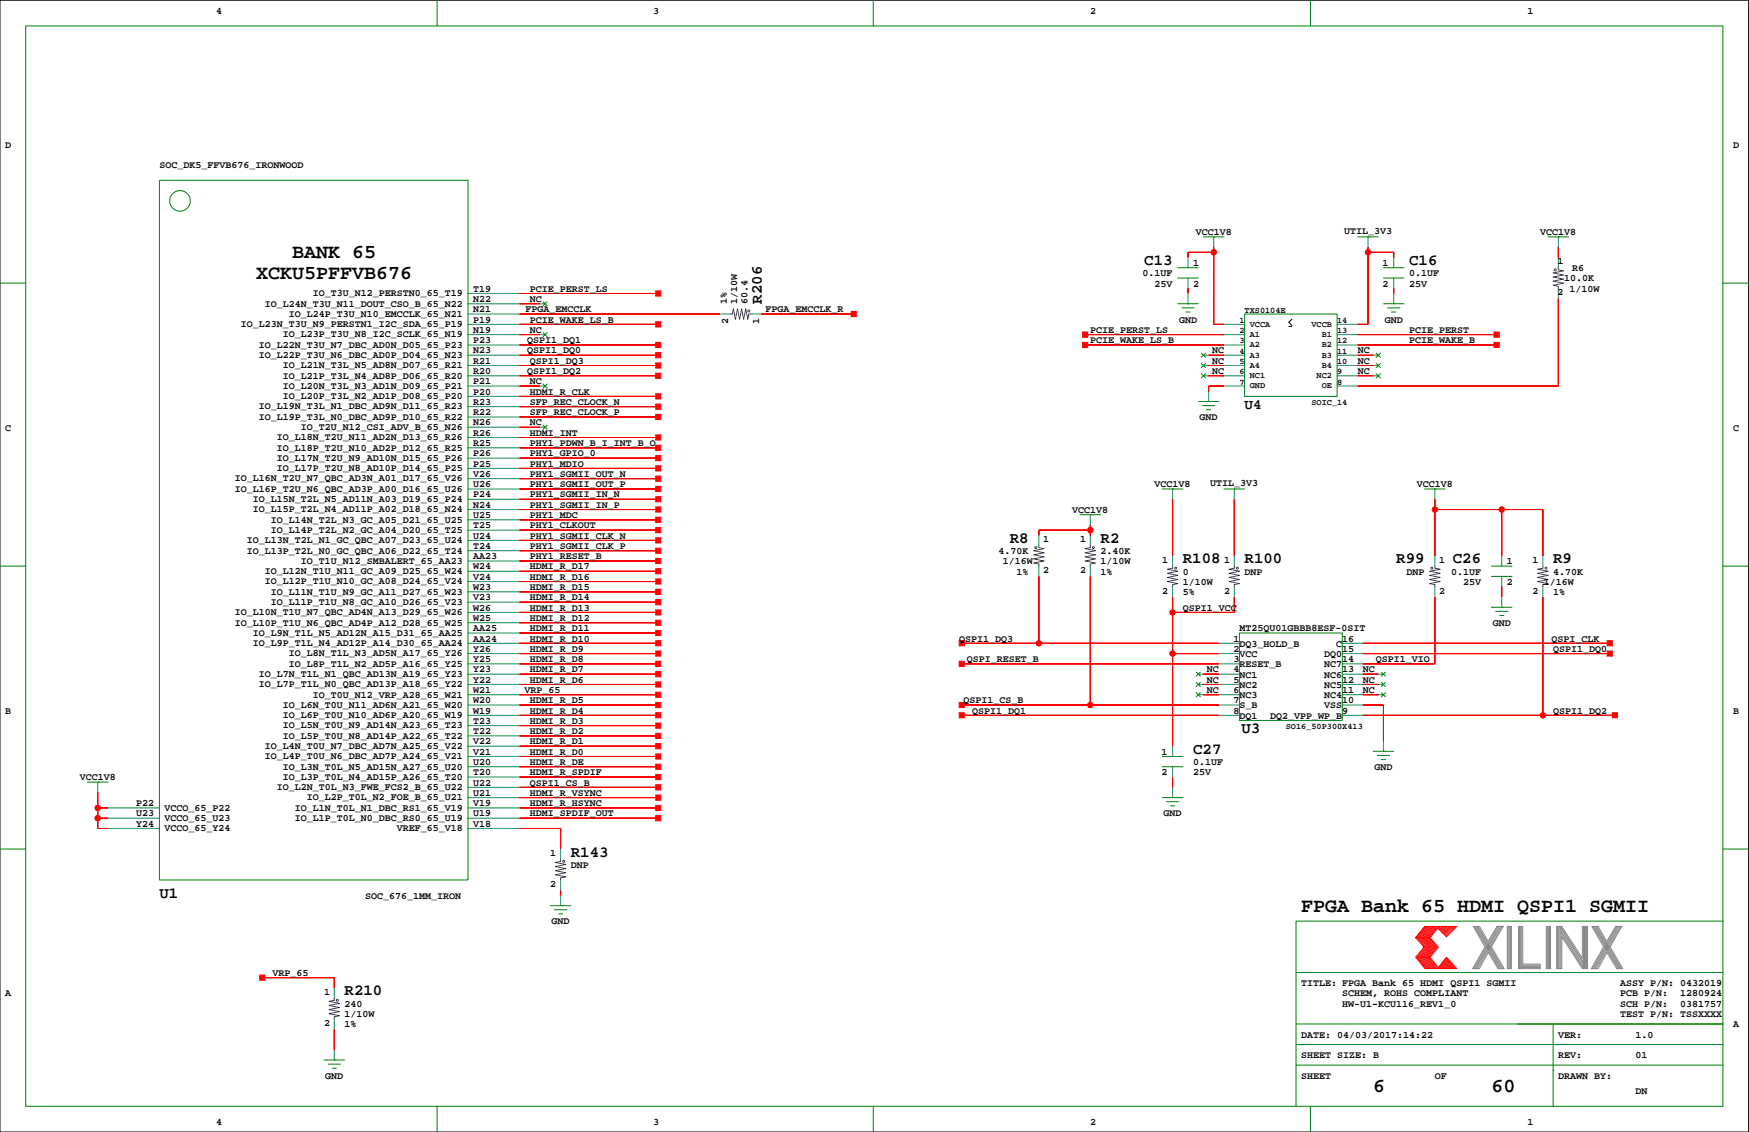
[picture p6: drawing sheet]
<svg xmlns="http://www.w3.org/2000/svg" width="432mm" height="279mm" viewBox="0 0 432 279" stroke-linecap="round" stroke-linejoin="round" font-family="sans-serif">
<path d="M0 .1h431.7v279.3h-431.7zM319 78.8l-.8 .7 .8 .8M318.2 80.6h.8" fill="none" stroke="#000" stroke-width=".25"/>
<g fill="none" stroke="#008000" stroke-width=".25">
<path d="M6.3 6.4h419.1v266.7h-419.1zM107.9 .1v6.3M215.6 .1v6.3M323.5 .1v6.3M39.4 44.5h76.1v172.7h-76.1zM297.1 58.5h5.1M299.7 58.5h.1M335.2 58.5h5.1M337.7 58.5h.1M382.2 58.5h5.1M384.7 58.5h.1M0 69.9h6.3"/>
<path d="M134.1 74.5l1 1M135.1 74.5l-1 1M290.8 68.6h5M290.8 66.1h5M290.8 75h5M291.8 76h3M292.8 77h1M293.3 75h.1M307.3 77.5h22.8v20.3h-22.8zM341.6 68.6h5M341.6 66.1h5M341.6 75h5"/>
<path d="M342.6 76h3M343.6 77h1M344.1 75h.1M425.4 69.9h6.3M134.1 94.8l1 1M134.1 82.1l1 1M135.1 94.8l-1 1M135.1 82.1l-1 1M295.8 99.1h5.1M296.6 92.2l1 1.1M296.6 89.7l1 1M296.6 87.2l1 1"/>
<path d="M297.6 92.2l-1 1.1M297.6 89.7l-1 1M297.6 87.2l-1 1M298.4 99.1h.1M339.8 92.2l1 1.1M339.8 89.7l1 1M339.8 87.2l1 1M340.8 92.2l-1 1.1M340.8 89.7l-1 1M340.8 87.2l-1 1M134.1 104.9l1 1.1M135.1 104.9l-1 1.1"/>
<path d="M296.9 100.1h3M297.9 101.1h1M0 139.7h6.3M266.6 127h5.1M269.2 127h.1M287 120.7h5M289.5 120.7h.1M302.2 120.7h5.1M304.7 120.7h.1M351.7 120.7h5.1M354.2 120.7h.1M368.2 139.7h5.1"/>
<path d="M425.4 139.7h6.3M306 156.2h25.4v21.6h-25.4zM368.2 142.3h5.1M368.2 149.9h5.1M369.2 150.9h3.1M370.2 151.9h1.1M370.8 149.9h.1M295.3 171l1.1 1M295.3 168.4l1.1 1M295.3 165.9l1.1 1M296.4 171l-1.1 1M296.4 168.4l-1.1 1"/>
<path d="M296.4 165.9l-1.1 1M341 165.9l1.1 1M341 168.4l1.1 1M341 171l1.1 1M342.1 165.9l-1.1 1M342.1 168.4l-1.1 1M342.1 171l-1.1 1M21.6 193.1h5.1M24.1 193.1h.1M287 196.9h5M287 189.3h5M287 186.7h5"/>
<path d="M288 197.9h3M289 198.9h1M289.5 196.9h.1M339 185.4h5.1M340 186.5h3.1M341 187.5h1.1M341.6 185.4h.1M0 209.6h6.3M425.4 209.6h6.3M135.9 223.5h5M136.9 224.5h3M137.9 225.6h1"/>
<path d="M138.4 223.5h.1M425.4 227.3h-105.4v35.6M320 257.8h105.4M320 252.7h105.4M320 240h105.4M383.5 252.7v20.4M80 261.6h5.1M81 262.6h3.1M82 263.7h1M82.5 261.6h.1M107.9 273.1v6.3M215.6 273.1v6.3"/>
<path d="M320 262.9v10.2M320 262.9h105.4M323.5 273.1v6.3M383.5 264.2h.1"/>
<circle cx="44.4" cy="49.6" r="2.54"/>
</g>
<g fill="none" stroke="#f00" stroke-width=".25">
<path d="M128.2 77.5h49.6M128.2 72.4h34.3M128.2 75h5.1M187.9 77.5h22.9M293.3 71.2v1.2M299.7 62.3h-6.4v1.2M299.7 61v19.1h2.5M337.7 62.3h6.4v1.2M337.7 61v19.1h-2.5M344.1 71.2v1.2M384.7 73.7v21.6h-49.5M384.7 61v2.5"/>
<path d="M128.2 80.1h34.3M128.2 95.3h5.1M128.2 92.8h34.3M128.2 90.2h34.3M128.2 82.6h5.1M128.2 85.1h34.3M128.2 87.7h34.3M128.2 97.8h34.3M267.9 82.6h34.3M267.9 85.1h34.3M298.4 92.8h3.8M298.4 90.2h3.8"/>
<path d="M298.4 87.7h3.8M302.2 95.3h-3.8v1.3M335.2 92.8h3.8M335.2 90.2h3.8M335.2 82.6h34.3M335.2 85.1h34.3M335.2 87.7h3.8M128.2 118.1h34.3M128.2 113.1h34.3M128.2 115.6h34.3M128.2 110.5h34.3M128.2 105.4h5.1"/>
<path d="M128.2 108h34.3M128.2 100.4h34.3M128.2 102.9h34.3M128.2 130.8h34.3M128.2 125.8h34.3M128.2 135.9h34.3M128.2 133.4h34.3M128.2 123.2h34.3M128.2 120.7h34.3M128.2 138.5h34.3M128.2 128.3h34.3M269.2 129.6v2.5"/>
<path d="M269.2 130.8h-12.7v1.3M289.5 123.2v14M304.7 123.2v14M354.2 123.2v14M354.2 125.8h26.7v11.4M370.8 125.8v11.4M128.2 158.8h34.3M128.2 151.2h34.3M128.2 156.2h34.3M128.2 146.1h34.3M128.2 148.6h34.3M128.2 153.7h34.3"/>
<path d="M128.2 141h34.3M128.2 143.5h34.3M237.4 158.8h63.5M256.5 142.3v16.5M269.2 142.3v31.7M289.5 147.3v36.9M304.7 147.3v3.9h-15.2M336.5 158.8h60.9M354.2 147.3v16.6h-17.7M370.8 144.8v2.5M380.9 147.3v29.3M128.2 176.6h34.3"/>
<path d="M128.2 166.4h34.3M128.2 168.9h34.3M128.2 171.5h34.3M128.2 174h34.3M128.2 163.9h34.3M128.2 161.3h34.3M128.2 179.1h34.3M237.4 176.6h63.5M237.4 174h63.5M237.4 163.9h63.5M289.5 161.3h11.4M297.1 166.4h3.8"/>
<path d="M297.1 168.9h3.8M297.1 171.5h3.8M336.5 176.6h62.2M336.5 166.4h3.8M336.5 168.9h3.8M336.5 171.5h3.8M336.5 174h5.1v8.9M336.5 161.3h60.9M24.1 199.4h2.6M24.1 195.6v8.9h2.6M128.2 199.4h34.3M128.2 181.6h34.3"/>
<path d="M128.2 184.2h34.3M128.2 186.7h34.3M128.2 196.9h34.3M128.2 189.3h34.3M128.2 191.8h34.3M128.2 194.3h34.3M289.5 191.8v2.5M24.1 201.9h2.6M128.2 201.9h34.3M128.2 204.5h10.2v5.1M138.4 219.7v1.3M349.5 236.3h3.6"/>
<path d="M349.9 231.5l1.9 2.2-2 2.6 2.2 2.8M350.1 236.3l2.2 2.8M350.2 231.5l1.9 2.3-2 2.5M350.4 236.3l2.2 2.8M350.5 231.5l1.9 2.3-2 2.5M350.6 236.3l2.3 2.7M350.8 231.5l1.9 2.3-2 2.5M351 236.3l2.2 2.8M351.1 231.5l1.9 2.3-2 2.5M351.3 236.3l2.2 2.8M351.4 231.5l1.9 2.3-2 2.5M351.6 236.3l2.2 2.8"/>
<path d="M351.7 231.5l1.9 2.2M351.8 228.7l-2.3 2.8 2.3-2.8h7.9l-2.6 2.5-2.1-2.1-1.9 2.4 2 2.2-2 2.6 2 2.5 2-2.5 2.6 2.8h-7.9l-2.3-2.8M351.9 236.3l2.2 2.8M352 231.5l1.9 2.2M352.1 228.7l-2.2 2.7M352.2 236.3l2.2 2.8M352.3 231.5l1.9 2.3-2 2.5M352.4 228.7l-2.2 2.7M352.5 236.3l2.2 2.8M352.6 231.5l1.9 2.2M352.7 228.7l-2.2 2.7M352.8 236.3l2.2 2.8"/>
<path d="M352.8 231.5l2 2.2M353 228.7l-2.2 2.7M353.1 231.5h-3.6l2.1 2.2-2.1 2.6M353.2 228.7l-2.1 2.7M353.6 233.8l-2 2.5M353.6 228.7l-2.2 2.7M353.8 228.7l-2.1 2.7M353.9 233.8l-1.9 2.4M354.1 228.7l-2.1 2.7M354.4 228.7l-2.1 2.7M354.5 233.8l-2 2.5M354.7 228.7l-2.1 2.7"/>
<path d="M354.8 233.8l-2 2.5M355 228.7l-2.1 2.7M355.2 238.8l.2 .3M355.3 238.6l.4 .5M355.4 228.7l-.4 .4M355.4 238.4l.6 .7M355.6 238.3l.7 .8M355.7 238.1l.9 1M355.7 228.7l-.5 .5M355.9 237.9l1 1.2M356 237.8l1.2 1.3M356.1 228.7l-.8 .7"/>
<path d="M356.1 237.6l1.4 1.4M356.3 237.4l1.5 1.7M356.4 237.2l1.6 1.9M356.5 228.7l-1 .9M356.5 237.1l1.8 2M356.7 236.9l1.9 2.2M356.8 236.7l2.1 2.4M356.8 228.7l-1.1 1.1M356.9 236.6l2.3 2.5M357.1 236.5l2.3 2.6M357.2 228.7l-1.3 1.2M357.5 228.7l-1.4 1.4"/>
<path d="M357.8 228.7l-1.6 1.6M358.2 228.7l-1.8 1.7M358.5 228.7l-1.9 1.9M359 228.7l-2.2 2.1M359.3 228.7l-2.3 2.3M64.8 241.3h17.7v2.5M82.5 254v5.1"/>
<circle cx="299.7" cy="62.3" r=".63"/>
<circle cx="337.7" cy="62.3" r=".63"/>
<circle cx="269.2" cy="130.8" r=".63"/>
<circle cx="354.2" cy="125.8" r=".63"/>
<circle cx="370.8" cy="125.8" r=".63"/>
<circle cx="256.5" cy="158.8" r=".63"/>
<circle cx="289.5" cy="151.2" r=".63"/>
<circle cx="269.2" cy="174" r=".63"/>
<circle cx="289.5" cy="161.3" r=".63"/>
<circle cx="380.9" cy="176.6" r=".63"/>
<circle cx="24.1" cy="199.4" r=".63"/>
<circle cx="24.1" cy="201.9" r=".63"/>
</g>
<g fill="none" stroke="#848684" stroke-width=".25">
<path d="M364 228.7l6.1 10.4M364.3 228.7l6.1 10.4M364.6 228.7l6.1 10.4M364.9 228.7l6.1 10.4M367.4 232.3l-2.1-3.6h-1.6l2.9 5-3 5.4h1.7l2.1-4 2.4 4h1.6l-3.2-5.4M369.6 228.7l-2.2 3.6M369.8 228.7l-5.9 10.4M370.2 228.7l-6 10.4M370.5 228.7l-6 10.4M370.8 228.7l-6 10.4M371.1 228.7h-1.5h1.5l-2.9 5M372.1 228.7h1v10.4h-1z"/>
<path d="M372.4 228.7v10.4M372.6 228.7v10.4M372.9 228.7v10.4M374.9 228.7h1v9.3h4.3v1.1h-5.3zM375.1 228.7v10.4M375.4 228.7v10.4M375.7 228.7v10.4M375.7 238.2h4.5M375.7 238.5h4.5M375.7 238.8h4.5M381.8 228.7h1v10.4h-1zM382 228.7v10.4"/>
<path d="M382.3 228.7v10.4M382.5 228.7v10.4M384.3 228.7h1.3l5.1 7.8v-7.8h1.2v10.4h-1.2l-5.1-7.9v7.9h-1.3zM384.5 228.7v10.4M384.8 228.7v10.4M385.1 228.7v10.4M385.3 228.7v10.4M385.3 230.3l5.6 8.7M385.3 229.8l5.6 8.7M385.3 229.2l5.6 8.7M385.3 228.8l5.6 8.7M390.9 228.7v10.4"/>
<path d="M391.2 228.7v10.4M391.5 228.7v10.4M391.7 228.6v10.4M393.3 228.7l6.1 10.4M393.6 228.7l6.1 10.4M393.9 228.7l6.1 10.4M394.2 228.7l6.1 10.4M396.7 232.3l-2.1-3.6h-1.6l2.9 5-3 5.4M397.5 233.7l3.2 5.4h-1.6l-2.4-4-2.2 4h-1.6M398.9 228.7l-2.2 3.6M399.1 228.7l-6 10.4M399.4 228.7l-5.9 10.4"/>
<path d="M399.7 228.7l-5.9 10.4M400.1 228.7l-6 10.4M400.4 228.7h-1.5h1.5l-2.9 5"/>
</g>
<g fill="none" stroke="#008080" stroke-width=".25">
<path d="M299.7 58.5v2.5M337.7 58.5v2.5M384.7 58.5v2.5M115.5 77.5h12.7M115.5 75h12.7M115.5 72.4h12.7M133.3 75h1.3M177.8 77.5h2.5M185.4 77.5h2.5M293.3 63.5v2.6M293.3 68.6v2.6M293.3 72.4v2.6"/>
<path d="M344.1 63.5v2.6M344.1 68.6v2.6M344.1 72.4v2.6M384.7 63.5v2.6M384.7 71.2v2.5M115.5 97.8h12.7M115.5 95.3h12.7M115.5 92.8h12.7M115.5 90.2h12.7M115.5 87.7h12.7M115.5 85.1h12.7M115.5 82.6h12.7"/>
<path d="M115.5 80.1h12.7M133.3 95.3h1.3M133.3 82.6h1.3M297.1 92.8h1.3M297.1 90.2h1.3M297.1 87.7h1.3M298.4 96.6v2.5M302.2 95.3h5.1M302.2 92.8h5.1M302.2 90.2h5.1M302.2 87.7h5.1M302.2 85.1h5.1"/>
<path d="M302.2 82.6h5.1M302.2 80.1h5.1M330.1 95.3h5.1M330.1 92.8h5.1M330.1 90.2h5.1M330.1 87.7h5.1M330.1 85.1h5.1M330.1 82.6h5.1M330.1 80.1h5.1M339 92.8h1.3M339 90.2h1.3M339 87.7h1.3"/>
<path d="M115.5 118.1h12.7M115.5 115.6h12.7M115.5 113.1h12.7M115.5 110.5h12.7M115.5 108h12.7M115.5 105.4h12.7M115.5 102.9h12.7M115.5 100.4h12.7M133.3 105.4h1.3M115.5 138.5h12.7M115.5 135.9h12.7M115.5 133.4h12.7"/>
<path d="M115.5 130.8h12.7M115.5 128.3h12.7M115.5 125.8h12.7M115.5 123.2h12.7M115.5 120.7h12.7M256.5 132.1v2.6M256.5 139.7v2.6M269.2 127v2.6M269.2 132.1v2.6M269.2 139.7v2.6M289.5 120.7v2.5M289.5 137.2v2.5"/>
<path d="M304.7 120.7v2.5M304.7 137.2v2.5M354.2 120.7v2.5M354.2 137.2v2.5M370.8 137.2v2.5M380.9 137.2v2.5M115.5 158.8h12.7M115.5 156.2h12.7M115.5 153.7h12.7M115.5 151.2h12.7M115.5 148.6h12.7M115.5 146.1h12.7"/>
<path d="M115.5 143.5h12.7M115.5 141h12.7M289.5 144.8v2.5M300.9 158.8h5.1M304.7 144.8v2.5M331.4 158.8h5.1M354.2 144.8v2.5M370.8 142.3v2.5M370.8 147.3v2.6M380.9 144.8v2.5M115.5 179.1h12.7M115.5 176.6h12.7"/>
<path d="M115.5 174h12.7M115.5 171.5h12.7M115.5 168.9h12.7M115.5 166.4h12.7M115.5 163.9h12.7M115.5 161.3h12.7M295.8 171.5h1.3M295.8 168.9h1.3M295.8 166.4h1.3M300.9 176.6h5.1M300.9 174h5.1M300.9 171.5h5.1"/>
<path d="M300.9 168.9h5.1M300.9 166.4h5.1M300.9 163.9h5.1M300.9 161.3h5.1M331.4 176.6h5.1M331.4 174h5.1M331.4 171.5h5.1M331.4 168.9h5.1M331.4 166.4h5.1M331.4 163.9h5.1M331.4 161.3h5.1M340.3 171.5h1.3"/>
<path d="M340.3 168.9h1.3M340.3 166.4h1.3M24.1 193.1v2.5M26.7 199.4h12.7M115.5 199.4h12.7M115.5 196.9h12.7M115.5 194.3h12.7M115.5 191.8h12.7M115.5 189.3h12.7M115.5 186.7h12.7M115.5 184.2h12.7M115.5 181.6h12.7"/>
<path d="M289.5 184.2v2.5M289.5 189.3v2.5M289.5 194.3v2.6M341.6 182.9v2.5M26.7 204.5h12.7M26.7 201.9h12.7M115.5 204.5h12.7M115.5 201.9h12.7M138.4 209.6v2.5M138.4 217.2v2.5M138.4 221v2.5M82.5 243.8v2.6"/>
<path d="M82.5 251.5v2.5M82.5 259.1v2.5"/>
</g>
<g fill="#f00" stroke="#f00" stroke-width=".25">
<path d="M24.1 199.4h2.6z" fill-rule="evenodd"/>
<path d="M24.1 199.4v2.5z" fill-rule="evenodd"/>
<path d="M24.1 201.9h2.6z" fill-rule="evenodd"/>
<path d="M24.1 201.9v2.6z" fill-rule="evenodd"/>
<path d="M24.1 195.6v3.8z" fill-rule="evenodd"/>
<path d="M24.1 204.5h2.6z" fill-rule="evenodd"/>
<path d="M344.1 62.3v1.2z" fill-rule="evenodd"/>
<path d="M337.7 62.3h6.4z" fill-rule="evenodd"/>
<path d="M337.7 61v1.3z" fill-rule="evenodd"/>
<path d="M337.7 62.3v17.8z" fill-rule="evenodd"/>
<path d="M335.2 80.1h2.5z" fill-rule="evenodd"/>
<path d="M298.4 95.3v1.3z" fill-rule="evenodd"/>
<path d="M298.4 95.3h3.8z" fill-rule="evenodd"/>
<path d="M293.3 62.3v1.2z" fill-rule="evenodd"/>
<path d="M293.3 62.3h6.4z" fill-rule="evenodd"/>
<path d="M299.7 61v1.3z" fill-rule="evenodd"/>
<path d="M299.7 62.3v17.8z" fill-rule="evenodd"/>
<path d="M299.7 80.1h2.5z" fill-rule="evenodd"/>
<path d="M293.3 71.2v1.2z" fill-rule="evenodd"/>
<path d="M344.1 71.2v1.2z" fill-rule="evenodd"/>
<path d="M298.4 92.8h3.8z" fill-rule="evenodd"/>
<path d="M298.4 90.2h3.8z" fill-rule="evenodd"/>
<path d="M335.2 92.8h3.8z" fill-rule="evenodd"/>
<path d="M335.2 90.2h3.8z" fill-rule="evenodd"/>
<path d="M384.7 61v2.5z" fill-rule="evenodd"/>
<path d="M267.9 82.6h34.3z" fill-rule="evenodd"/>
<path d="M267.3 82h1.2v1.2h-1.2z" fill-rule="evenodd"/>
<path d="M267.9 85.1h34.3z" fill-rule="evenodd"/>
<path d="M267.3 84.5h1.2v1.3h-1.2z" fill-rule="evenodd"/>
<path d="M335.2 95.3h49.5z" fill-rule="evenodd"/>
<path d="M384.7 73.7v21.6z" fill-rule="evenodd"/>
<path d="M335.2 82.6h34.3z" fill-rule="evenodd"/>
<path d="M368.9 82h1.2v1.2h-1.2z" fill-rule="evenodd"/>
<path d="M335.2 85.1h34.3z" fill-rule="evenodd"/>
<path d="M368.9 84.5h1.2v1.3h-1.2z" fill-rule="evenodd"/>
<path d="M335.2 87.7h3.8z" fill-rule="evenodd"/>
<path d="M298.4 87.7h3.8z" fill-rule="evenodd"/>
<path d="M336.5 158.8h60.9z" fill-rule="evenodd"/>
<path d="M396.8 158.1h1.3v1.3h-1.3z" fill-rule="evenodd"/>
<path d="M237.4 176.6h63.5z" fill-rule="evenodd"/>
<path d="M236.8 175.9h1.3v1.3h-1.3z" fill-rule="evenodd"/>
<path d="M336.5 166.4h3.8z" fill-rule="evenodd"/>
<path d="M336.5 168.9h3.8z" fill-rule="evenodd"/>
<path d="M336.5 171.5h3.8z" fill-rule="evenodd"/>
<path d="M297.1 171.5h3.8z" fill-rule="evenodd"/>
<path d="M297.1 168.9h3.8z" fill-rule="evenodd"/>
<path d="M297.1 166.4h3.8z" fill-rule="evenodd"/>
<path d="M269.2 142.3v31.7z" fill-rule="evenodd"/>
<path d="M237.4 174h31.8z" fill-rule="evenodd"/>
<path d="M269.2 174h31.7z" fill-rule="evenodd"/>
<path d="M236.8 173.4h1.3v1.2h-1.3z" fill-rule="evenodd"/>
<path d="M370.8 144.8v2.5z" fill-rule="evenodd"/>
<path d="M354.2 147.3v16.6z" fill-rule="evenodd"/>
<path d="M336.5 163.9h17.7z" fill-rule="evenodd"/>
<path d="M289.5 123.2v14z" fill-rule="evenodd"/>
<path d="M289.5 191.8v2.5z" fill-rule="evenodd"/>
<path d="M336.5 161.3h60.9z" fill-rule="evenodd"/>
<path d="M396.8 160.7h1.3v1.3h-1.3z" fill-rule="evenodd"/>
<path d="M341.6 174v8.9z" fill-rule="evenodd"/>
<path d="M336.5 174h5.1z" fill-rule="evenodd"/>
<path d="M269.2 129.6v1.2z" fill-rule="evenodd"/>
<path d="M256.5 130.8v1.3z" fill-rule="evenodd"/>
<path d="M256.5 130.8h12.7z" fill-rule="evenodd"/>
<path d="M269.2 130.8v1.3z" fill-rule="evenodd"/>
<path d="M256.5 158.8h44.4z" fill-rule="evenodd"/>
<path d="M237.4 158.8h19.1z" fill-rule="evenodd"/>
<path d="M256.5 142.3v16.5z" fill-rule="evenodd"/>
<path d="M236.8 158.1h1.3v1.3h-1.3z" fill-rule="evenodd"/>
<path d="M336.5 176.6h44.4z" fill-rule="evenodd"/>
<path d="M380.9 176.6h17.8z" fill-rule="evenodd"/>
<path d="M380.9 147.3v29.3z" fill-rule="evenodd"/>
<path d="M398.1 175.9h1.2v1.3h-1.2z" fill-rule="evenodd"/>
<path d="M370.8 125.8v11.4z" fill-rule="evenodd"/>
<path d="M354.2 125.8v11.4z" fill-rule="evenodd"/>
<path d="M354.2 123.2v2.6z" fill-rule="evenodd"/>
<path d="M354.2 125.8h16.6z" fill-rule="evenodd"/>
<path d="M370.8 125.8h10.1z" fill-rule="evenodd"/>
<path d="M380.9 125.8v11.4z" fill-rule="evenodd"/>
<path d="M289.5 147.3v3.9z" fill-rule="evenodd"/>
<path d="M304.7 147.3v3.9z" fill-rule="evenodd"/>
<path d="M289.5 151.2h15.2z" fill-rule="evenodd"/>
<path d="M289.5 151.2v10.1z" fill-rule="evenodd"/>
<path d="M289.5 161.3v22.9z" fill-rule="evenodd"/>
<path d="M289.5 161.3h11.4z" fill-rule="evenodd"/>
<path d="M304.7 123.2v14z" fill-rule="evenodd"/>
<path d="M237.4 163.9h63.5z" fill-rule="evenodd"/>
<path d="M236.8 163.2h1.3v1.3h-1.3z" fill-rule="evenodd"/>
<path d="M128.2 77.5h49.6z" fill-rule="evenodd"/>
<path d="M187.9 77.5h22.9z" fill-rule="evenodd"/>
<path d="M210.1 76.9h1.3v1.3h-1.3z" fill-rule="evenodd"/>
<path d="M128.2 72.4h34.3z" fill-rule="evenodd"/>
<path d="M161.9 71.8h1.3v1.3h-1.3z" fill-rule="evenodd"/>
<path d="M128.2 80.1h34.3z" fill-rule="evenodd"/>
<path d="M161.9 79.4h1.3v1.3h-1.3z" fill-rule="evenodd"/>
<path d="M128.2 135.9h34.3z" fill-rule="evenodd"/>
<path d="M161.9 135.3h1.3v1.3h-1.3z" fill-rule="evenodd"/>
<path d="M128.2 133.4h34.3z" fill-rule="evenodd"/>
<path d="M161.9 132.7h1.3v1.3h-1.3z" fill-rule="evenodd"/>
<path d="M128.2 123.2h34.3z" fill-rule="evenodd"/>
<path d="M161.9 122.6h1.3v1.3h-1.3z" fill-rule="evenodd"/>
<path d="M128.2 125.8h34.3z" fill-rule="evenodd"/>
<path d="M161.9 125.1h1.3v1.3h-1.3z" fill-rule="evenodd"/>
<path d="M128.2 120.7h34.3z" fill-rule="evenodd"/>
<path d="M161.9 120.1h1.3v1.2h-1.3z" fill-rule="evenodd"/>
<path d="M128.2 118.1h34.3z" fill-rule="evenodd"/>
<path d="M161.9 117.5h1.3v1.3h-1.3z" fill-rule="evenodd"/>
<path d="M128.2 113.1h34.3z" fill-rule="evenodd"/>
<path d="M161.9 112.4h1.3v1.3h-1.3z" fill-rule="evenodd"/>
<path d="M128.2 138.5h34.3z" fill-rule="evenodd"/>
<path d="M161.9 137.8h1.3v1.3h-1.3z" fill-rule="evenodd"/>
<path d="M128.2 115.6h34.3z" fill-rule="evenodd"/>
<path d="M161.9 115h1.3v1.2h-1.3z" fill-rule="evenodd"/>
<path d="M128.2 128.3h34.3z" fill-rule="evenodd"/>
<path d="M161.9 127.7h1.3v1.2h-1.3z" fill-rule="evenodd"/>
<path d="M128.2 130.8h34.3z" fill-rule="evenodd"/>
<path d="M161.9 130.2h1.3v1.3h-1.3z" fill-rule="evenodd"/>
<path d="M128.2 110.5h34.3z" fill-rule="evenodd"/>
<path d="M161.9 109.9h1.3v1.3h-1.3z" fill-rule="evenodd"/>
<path d="M128.2 95.3h5.1z" fill-rule="evenodd"/>
<path d="M128.2 105.4h5.1z" fill-rule="evenodd"/>
<path d="M128.2 75h5.1z" fill-rule="evenodd"/>
<path d="M128.2 171.5h34.3z" fill-rule="evenodd"/>
<path d="M161.9 170.8h1.3v1.3h-1.3z" fill-rule="evenodd"/>
<path d="M128.2 163.9h34.3z" fill-rule="evenodd"/>
<path d="M161.9 163.2h1.3v1.3h-1.3z" fill-rule="evenodd"/>
<path d="M128.2 156.2h34.3z" fill-rule="evenodd"/>
<path d="M161.9 155.6h1.3v1.3h-1.3z" fill-rule="evenodd"/>
<path d="M128.2 158.8h34.3z" fill-rule="evenodd"/>
<path d="M161.9 158.1h1.3v1.3h-1.3z" fill-rule="evenodd"/>
<path d="M128.2 161.3h34.3z" fill-rule="evenodd"/>
<path d="M161.9 160.7h1.3v1.3h-1.3z" fill-rule="evenodd"/>
<path d="M128.2 166.4h34.3z" fill-rule="evenodd"/>
<path d="M161.9 165.8h1.3v1.2h-1.3z" fill-rule="evenodd"/>
<path d="M128.2 168.9h34.3z" fill-rule="evenodd"/>
<path d="M161.9 168.3h1.3v1.3h-1.3z" fill-rule="evenodd"/>
<path d="M128.2 174h34.3z" fill-rule="evenodd"/>
<path d="M161.9 173.4h1.3v1.2h-1.3z" fill-rule="evenodd"/>
<path d="M128.2 176.6h34.3z" fill-rule="evenodd"/>
<path d="M161.9 175.9h1.3v1.3h-1.3z" fill-rule="evenodd"/>
<path d="M128.2 179.1h34.3z" fill-rule="evenodd"/>
<path d="M161.9 178.5h1.3v1.2h-1.3z" fill-rule="evenodd"/>
<path d="M128.2 181.6h34.3z" fill-rule="evenodd"/>
<path d="M161.9 181h1.3v1.3h-1.3z" fill-rule="evenodd"/>
<path d="M128.2 184.2h34.3z" fill-rule="evenodd"/>
<path d="M161.9 183.5h1.3v1.3h-1.3z" fill-rule="evenodd"/>
<path d="M128.2 186.7h34.3z" fill-rule="evenodd"/>
<path d="M161.9 186.1h1.3v1.2h-1.3z" fill-rule="evenodd"/>
<path d="M128.2 201.9h34.3z" fill-rule="evenodd"/>
<path d="M161.9 201.3h1.3v1.3h-1.3z" fill-rule="evenodd"/>
<path d="M128.2 196.9h34.3z" fill-rule="evenodd"/>
<path d="M161.9 196.2h1.3v1.3h-1.3z" fill-rule="evenodd"/>
<path d="M128.2 199.4h34.3z" fill-rule="evenodd"/>
<path d="M161.9 198.8h1.3v1.2h-1.3z" fill-rule="evenodd"/>
<path d="M128.2 189.3h34.3z" fill-rule="evenodd"/>
<path d="M161.9 188.6h1.3v1.3h-1.3z" fill-rule="evenodd"/>
<path d="M128.2 191.8h34.3z" fill-rule="evenodd"/>
<path d="M161.9 191.2h1.3v1.2h-1.3z" fill-rule="evenodd"/>
<path d="M128.2 146.1h34.3z" fill-rule="evenodd"/>
<path d="M161.9 145.4h1.3v1.3h-1.3z" fill-rule="evenodd"/>
<path d="M128.2 148.6h34.3z" fill-rule="evenodd"/>
<path d="M161.9 148h1.3v1.3h-1.3z" fill-rule="evenodd"/>
<path d="M128.2 151.2h34.3z" fill-rule="evenodd"/>
<path d="M161.9 150.5h1.3v1.3h-1.3z" fill-rule="evenodd"/>
<path d="M128.2 153.7h34.3z" fill-rule="evenodd"/>
<path d="M161.9 153.1h1.3v1.2h-1.3z" fill-rule="evenodd"/>
<path d="M128.2 108h34.3z" fill-rule="evenodd"/>
<path d="M161.9 107.4h1.3v1.2h-1.3z" fill-rule="evenodd"/>
<path d="M128.2 141h34.3z" fill-rule="evenodd"/>
<path d="M161.9 140.4h1.3v1.2h-1.3z" fill-rule="evenodd"/>
<path d="M128.2 143.5h34.3z" fill-rule="evenodd"/>
<path d="M161.9 142.9h1.3v1.3h-1.3z" fill-rule="evenodd"/>
<path d="M82.5 254v5.1z" fill-rule="evenodd"/>
<path d="M82.5 241.3v2.5z" fill-rule="evenodd"/>
<path d="M64.8 241.3h17.7z" fill-rule="evenodd"/>
<path d="M64.1 240.7h1.3v1.2h-1.3z" fill-rule="evenodd"/>
<path d="M138.4 219.7v1.3z" fill-rule="evenodd"/>
<path d="M128.2 204.5h10.2z" fill-rule="evenodd"/>
<path d="M138.4 204.5v5.1z" fill-rule="evenodd"/>
<path d="M128.2 85.1h34.3z" fill-rule="evenodd"/>
<path d="M161.9 84.5h1.3v1.3h-1.3z" fill-rule="evenodd"/>
<path d="M128.2 194.3h34.3z" fill-rule="evenodd"/>
<path d="M161.9 193.7h1.3v1.3h-1.3z" fill-rule="evenodd"/>
<path d="M128.2 90.2h34.3z" fill-rule="evenodd"/>
<path d="M161.9 89.6h1.3v1.2h-1.3z" fill-rule="evenodd"/>
<path d="M128.2 87.7h34.3z" fill-rule="evenodd"/>
<path d="M161.9 87h1.3v1.3h-1.3z" fill-rule="evenodd"/>
<path d="M128.2 92.8h34.3z" fill-rule="evenodd"/>
<path d="M161.9 92.1h1.3v1.3h-1.3z" fill-rule="evenodd"/>
<path d="M128.2 97.8h34.3z" fill-rule="evenodd"/>
<path d="M161.9 97.2h1.3v1.3h-1.3z" fill-rule="evenodd"/>
<path d="M128.2 82.6h5.1z" fill-rule="evenodd"/>
<path d="M128.2 100.4h34.3z" fill-rule="evenodd"/>
<path d="M161.9 99.7h1.3v1.3h-1.3z" fill-rule="evenodd"/>
<path d="M128.2 102.9h34.3z" fill-rule="evenodd"/>
<path d="M161.9 102.3h1.3v1.2h-1.3z" fill-rule="evenodd"/>
<circle cx="24.1" cy="201.9" r=".63"/>
<circle cx="24.1" cy="199.4" r=".63"/>
<circle cx="337.7" cy="62.3" r=".63"/>
<circle cx="299.7" cy="62.3" r=".63"/>
<circle cx="269.2" cy="174" r=".63"/>
<circle cx="269.2" cy="130.8" r=".63"/>
<circle cx="256.5" cy="158.8" r=".63"/>
<circle cx="380.9" cy="176.6" r=".63"/>
<circle cx="354.2" cy="125.8" r=".63"/>
<circle cx="370.8" cy="125.8" r=".63"/>
<circle cx="289.5" cy="151.2" r=".63"/>
<circle cx="289.5" cy="161.3" r=".63"/>
</g>
<g fill="none" stroke="#00f" stroke-width=".25">
<path d="M180.3 77.5h.5l.3-1.3 .5 2.6 .5-2.6 .5 2.6 .5-2.6 .5 2.6 .5-2.6 .5 2.6 .3-1.3h.5M384.7 66.1v.5l1.3 .3-2.5 .5 2.5 .5-2.5 .5 2.5 .5-2.5 .5 2.5 .5-2.5 .5 1.2 .3v.5M256.5 134.7v.5l1.3 .2-2.6 .5 2.6 .5-2.6 .5 2.6 .5-2.6 .6 2.6 .5-2.6 .5 1.3 .2v.5M269.2 134.7v.5l-1.3 .2 2.5 .5-2.5 .5 2.5 .5-2.5 .5 2.5 .6-2.5 .5 2.5 .5-1.2 .2v.5M289.5 139.7v.5l-1.3 .3 2.6 .5-2.6 .5 2.6 .5-2.6 .5 2.6 .5-2.6 .5 2.6 .5-1.3 .3v.5M304.7 139.7v.5l-1.2 .3 2.5 .5-2.5 .5 2.5 .5-2.5 .5 2.5 .5-2.5 .5 2.5 .5-1.3 .3v.5M354.2 139.7v.5l1.3 .3-2.5 .5 2.5 .5-2.5 .5 2.5 .5-2.5 .5 2.5 .5-2.5 .5 1.2 .3v.5M380.9 139.7v.5l-1.3 .3 2.6 .5-2.6 .5 2.6 .5-2.6 .5 2.6 .5-2.6 .5 2.6 .5-1.3 .3v.5M138.4 212.1v.5l-1.3 .3 2.6 .5-2.6 .5 2.6 .5-2.6 .5 2.6 .5-2.6 .5 2.6 .5-1.3 .3v.5M82.5 246.4v.5l-1.2 .2 2.5 .6-2.5 .5 2.5 .5-2.5 .5 2.5 .5-2.5 .5 2.5 .5-1.3 .3v.5"/>
<circle cx="184.9" cy="76.8" r=".25"/>
<circle cx="384" cy="66.6" r=".25"/>
<circle cx="255.7" cy="135.2" r=".25"/>
<circle cx="269.9" cy="135.2" r=".25"/>
<circle cx="290.3" cy="140.2" r=".25"/>
<circle cx="305.5" cy="140.2" r=".25"/>
<circle cx="353.5" cy="140.2" r=".25"/>
<circle cx="381.7" cy="140.2" r=".25"/>
<circle cx="139.2" cy="212.6" r=".25"/>
<circle cx="83.3" cy="246.9" r=".25"/>
</g>
<g font-size="4.9">
<text x="72.2" y="63.7">BANK 65</text>
<text x="63.3" y="68.7">XCKU5PFFVB676</text>
<text x="321.2" y="225.2">FPGA Bank 65 HDMI QSPI1 SGMII</text>
<text x="339" y="269.6">6</text>
<text x="368.2" y="269.6">60</text>
</g>
<g font-size="3.9">
<text x="282.5" y="65.4">C13</text>
<text x="347.9" y="65.4">C16</text>
<text x="188.1" y="75" transform="rotate(-90 188.1 75)">R206</text>
<text x="249.3" y="134">R8</text>
<text x="271.7" y="134">R2</text>
<text x="292" y="139">R108</text>
<text x="307.3" y="139">R100</text>
<text x="344.7" y="139">R99</text>
<text x="358.7" y="139">C26</text>
<text x="383.5" y="139">R9</text>
<text x="306.5" y="180.9">U3</text>
<text x="294.6" y="186">C27</text>
<text x="140.9" y="211.4">R143</text>
<text x="39.4" y="221.6">U1</text>
<text x="85.1" y="245.7">R210</text>
</g>
<text font-size="3.5" x="307.3" y="101">U4</text>
<g font-size="2.5">
<text x="53.3" y="3.4">4</text>
<text x="161.3" y="3.4">3</text>
<text x="269.2" y="3.4">2</text>
<text x="377.1" y="3.4">1</text>
<text x="1.3" y="36.4">D</text>
<text x="39.4" y="41.5">SOC_DK5_FFVB676_IRONWOOD</text>
<text x="427.9" y="36.4">D</text>
<text x="295.2" y="58">VCC1V8</text>
<text x="331.8" y="57.8">UTIL_3V3</text>
<text x="380.3" y="58">VCC1V8</text>
<text x="294.6" y="65.6">1</text>
<text x="341.3" y="65.6">1</text>
<text x="384.5" y="65.3">1</text>
<text x="116.8" y="72">T19</text>
<text x="130.8" y="72">PCIE_PERST_LS</text>
<text x="282.1" y="68.2">0.1UF</text>
<text x="285" y="70.7">25V</text>
<text x="294.6" y="70.7">2</text>
<text x="341.3" y="70.7">2</text>
<text x="347.9" y="68.2">0.1UF</text>
<text x="347.9" y="70.7">25V</text>
<text x="386.2" y="69.5">10.0K</text>
<text x="387.5" y="72">1/10W</text>
<text x="388.1" y="66.9">R6</text>
<text x="65.4" y="75.7">IO_L24N_T3U_N11_DOUT_CSO_B_65_N22</text>
<text x="77.2" y="73.1">IO_T3U_N12_PERSTN0_65_T19</text>
<text x="116.8" y="74.5">N22</text>
<text x="116.8" y="77.1">N21</text>
<text x="129.7" y="77.1">FPGA_EMCCLK</text>
<text x="130.8" y="74.5">NC</text>
<text x="179.5" y="75" transform="rotate(-90 179.5 75)">1%</text>
<text x="182" y="75" transform="rotate(-90 182 75)">1/10W</text>
<text x="184.5" y="75" transform="rotate(-90 184.5 75)">60.4</text>
<text x="189" y="77.1">FPGA_EMCCLK_R</text>
<text x="384.5" y="72.9">2</text>
<text x="59.5" y="80.7">IO_L23N_T3U_N9_PERSTN1_I2C_SDA_65_P19</text>
<text x="69.8" y="83.3">IO_L23P_T3U_N8_I2C_SCLK_65_N19</text>
<text x="71.3" y="78.2">IO_L24P_T3U_N10_EMCCLK_65_N21</text>
<text x="116.8" y="79.6">P19</text>
<text x="116.8" y="82.2">N19</text>
<text x="130.8" y="79.6">PCIE_WAKE_LS_B</text>
<text x="130.8" y="82.2">NC</text>
<text x="179.8" y="80.1" transform="rotate(-90 179.8 80.1)">2</text>
<text x="187.4" y="80.1" transform="rotate(-90 187.4 80.1)">1</text>
<text x="269.2" y="82.2">PCIE_PERST_LS</text>
<text x="291.1" y="79.6">GND</text>
<text x="341.9" y="79.6">GND</text>
<text x="347.9" y="82.2">PCIE_PERST</text>
<text x="63.9" y="88.4">IO_L22P_T3U_N6_DBC_AD0P_D04_65_N23</text>
<text x="63.9" y="85.8">IO_L22N_T3U_N7_DBC_AD0N_D05_65_P23</text>
<text x="116.8" y="84.7">P23</text>
<text x="116.8" y="87.2">N23</text>
<text x="116.8" y="89.8">R21</text>
<text x="130.1" y="84.7">QSPI1_DQ1</text>
<text x="130.1" y="87.2">QSPI1_DQ0</text>
<text x="130.8" y="89.8">QSPI1_DQ3</text>
<text x="269.2" y="84.7">PCIE_WAKE_LS_B</text>
<text x="299.2" y="89.8">NC</text>
<text x="299.2" y="87.2">NC</text>
<text x="335.2" y="89.8">NC</text>
<text x="335.2" y="87.2">NC</text>
<text x="347.9" y="84.7">PCIE_WAKE_B</text>
<text x="69.8" y="96">IO_L20N_T3L_N3_AD1N_D09_65_P21</text>
<text x="69.8" y="93.4">IO_L21P_T3L_N4_AD8P_D06_65_R20</text>
<text x="69.8" y="90.9">IO_L21N_T3L_N5_AD8N_D07_65_R21</text>
<text x="116.8" y="92.3">R20</text>
<text x="116.8" y="94.9">P21</text>
<text x="130.1" y="92.3">QSPI1_DQ2</text>
<text x="130.8" y="94.9">NC</text>
<text x="299.2" y="92.3">NC</text>
<text x="335.2" y="92.3">NC</text>
<text x="63.9" y="101.1">IO_L19N_T3L_N1_DBC_AD9N_D11_65_R23</text>
<text x="69.8" y="98.5">IO_L20P_T3L_N2_AD1P_D08_65_P20</text>
<text x="116.8" y="97.4">P20</text>
<text x="116.8" y="99.9">R23</text>
<text x="130.8" y="97.4">HDMI_R_CLK</text>
<text x="130.8" y="99.9">SFP_REC_CLOCK_N</text>
<text x="1.3" y="106.3">C</text>
<text x="63.9" y="103.6">IO_L19P_T3L_N0_DBC_AD9P_D10_65_R22</text>
<text x="74.3" y="106.1">IO_T2U_N12_CSI_ADV_B_65_N26</text>
<text x="116.8" y="102.5">R22</text>
<text x="116.8" y="105">N26</text>
<text x="116.8" y="107.5">R26</text>
<text x="130.8" y="105">NC</text>
<text x="130.8" y="107.5">HDMI_INT</text>
<text x="130.8" y="102.5">SFP_REC_CLOCK_P</text>
<text x="296.2" y="103.7">GND</text>
<text x="427.9" y="106.3">C</text>
<text x="68.3" y="113.8">IO_L17N_T2U_N9_AD10N_D15_65_P26</text>
<text x="68.3" y="111.2">IO_L18P_T2U_N10_AD2P_D12_65_R25</text>
<text x="68.3" y="108.7">IO_L18N_T2U_N11_AD2N_D13_65_R26</text>
<text x="116.8" y="110.1">R25</text>
<text x="116.8" y="112.6">P26</text>
<text x="130.8" y="112.6">PHY1_GPIO_0</text>
<text x="130.8" y="110.1">PHY1_PDWN_B_I_INT_B_O</text>
<text x="58" y="118.8">IO_L16N_T2U_N7_QBC_AD3N_A01_D17_65_V26</text>
<text x="68.3" y="116.3">IO_L17P_T2U_N8_AD10P_D14_65_P25</text>
<text x="116.8" y="115.2">P25</text>
<text x="116.8" y="117.7">V26</text>
<text x="130.8" y="117.7">PHY1_SGMII_OUT_N</text>
<text x="130.8" y="115.2">PHY1_MDIO</text>
<text x="298.8" y="120">UTIL_3V3</text>
<text x="58" y="121.4">IO_L16P_T2U_N6_QBC_AD3P_A00_D16_65_U26</text>
<text x="62.4" y="123.9">IO_L15N_T2L_N5_AD11N_A03_D19_65_P24</text>
<text x="116.8" y="120.2">U26</text>
<text x="116.8" y="122.8">P24</text>
<text x="116.8" y="125.3">N24</text>
<text x="130.8" y="122.8">PHY1_SGMII_IN_N</text>
<text x="130.8" y="125.3">PHY1_SGMII_IN_P</text>
<text x="130.8" y="120.2">PHY1_SGMII_OUT_P</text>
<text x="285" y="120.2">VCC1V8</text>
<text x="349.8" y="120.2">VCC1V8</text>
<text x="62.4" y="126.5">IO_L15P_T2L_N4_AD11P_A02_D18_65_N24</text>
<text x="66.9" y="131.5">IO_L14P_T2L_N2_GC_A04_D20_65_T25</text>
<text x="66.9" y="129">IO_L14N_T2L_N3_GC_A05_D21_65_U25</text>
<text x="116.8" y="127.9">U25</text>
<text x="116.8" y="130.4">T25</text>
<text x="130.8" y="127.9">PHY1_MDC</text>
<text x="130.8" y="130.4">PHY1_CLKOUT</text>
<text x="264.7" y="126.6">VCC1V8</text>
<text x="60.9" y="136.6">IO_L13P_T2L_N0_GC_QBC_A06_D22_65_T24</text>
<text x="60.9" y="134.1">IO_L13N_T2L_N1_GC_QBC_A07_D23_65_U24</text>
<text x="116.8" y="132.9">U24</text>
<text x="116.8" y="135.5">T24</text>
<text x="130.8" y="135.5">PHY1_SGMII_CLK_P</text>
<text x="130.8" y="132.9">PHY1_SGMII_CLK_N</text>
<text x="246.5" y="136.8">4.70K</text>
<text x="257.5" y="133.8">1</text>
<text x="266.6" y="133.8">1</text>
<text x="271.7" y="136.8">2.40K</text>
<text x="65.4" y="141.7">IO_L12N_T1U_N11_GC_A09_D25_65_W24</text>
<text x="74.3" y="139.2">IO_T1U_N12_SMBALERT_65_AA23</text>
<text x="116.8" y="138">AA23</text>
<text x="116.8" y="140.6">W24</text>
<text x="116.8" y="143.1">V24</text>
<text x="130.8" y="138">PHY1_RESET_B</text>
<text x="130.8" y="140.6">HDMI_R_D17</text>
<text x="130.8" y="143.1">HDMI_R_D16</text>
<text x="247.6" y="139.3">1/16W</text>
<text x="251" y="141.8">1%</text>
<text x="257.5" y="141.5">2</text>
<text x="266.6" y="141.5">2</text>
<text x="271.7" y="141.8">1%</text>
<text x="271.7" y="139.3">1/10W</text>
<text x="287" y="138.9">1</text>
<text x="292" y="141.8">0</text>
<text x="302.2" y="138.9">1</text>
<text x="307.3" y="141.8">DNP</text>
<text x="347.3" y="141.8">DNP</text>
<text x="355.3" y="138.9">1</text>
<text x="358.3" y="141.8">0.1UF</text>
<text x="372" y="139.3">1</text>
<text x="378.4" y="138.9">1</text>
<text x="383.5" y="141.8">4.70K</text>
<text x="65.4" y="144.2">IO_L12P_T1U_N10_GC_A08_D24_65_V24</text>
<text x="66.9" y="149.3">IO_L11P_T1U_N8_GC_A10_D26_65_V23</text>
<text x="66.9" y="146.8">IO_L11N_T1U_N9_GC_A11_D27_65_W23</text>
<text x="116.8" y="145.6">W23</text>
<text x="116.8" y="148.2">V23</text>
<text x="130.8" y="145.6">HDMI_R_D15</text>
<text x="130.8" y="148.2">HDMI_R_D14</text>
<text x="287" y="146.5">2</text>
<text x="292" y="146.9">5%</text>
<text x="292" y="144.4">1/10W</text>
<text x="302.2" y="146.5">2</text>
<text x="355.3" y="146.5">2</text>
<text x="361.2" y="144.4">25V</text>
<text x="372" y="144.4">2</text>
<text x="378.4" y="146.5">2</text>
<text x="381.1" y="144.4">1/16W</text>
<text x="383.5" y="146.9">1%</text>
<text x="58" y="154.4">IO_L10P_T1U_N6_QBC_AD4P_A12_D28_65_W25</text>
<text x="58" y="151.9">IO_L10N_T1U_N7_QBC_AD4N_A13_D29_65_W26</text>
<text x="116.8" y="150.7">W26</text>
<text x="116.8" y="153.3">W25</text>
<text x="116.8" y="155.8">AA25</text>
<text x="130.8" y="155.8">HDMI_R_D11</text>
<text x="130.8" y="150.7">HDMI_R_D13</text>
<text x="130.8" y="153.3">HDMI_R_D12</text>
<text x="292" y="150.7">QSPI1_VCC</text>
<text x="306" y="155.8">MT25QU01GBBB8ESF-0SIT</text>
<text x="368.5" y="154.5">GND</text>
<text x="62.4" y="159.5">IO_L9P_T1L_N4_AD12P_A14_D30_65_AA24</text>
<text x="62.4" y="156.9">IO_L9N_T1L_N5_AD12N_A15_D31_65_AA25</text>
<text x="116.8" y="158.3">AA24</text>
<text x="116.8" y="160.9">Y26</text>
<text x="130.8" y="158.3">HDMI_R_D10</text>
<text x="130.8" y="160.9">HDMI_R_D9</text>
<text x="236.8" y="158.3">QSPI1_DQ3</text>
<text x="304.5" y="160.9">2</text>
<text x="304.5" y="158.3">1</text>
<text x="306" y="159.6">DQ3_HOLD_B</text>
<text x="329.9" y="159.6">C</text>
<text x="331.4" y="158.3">16</text>
<text x="331.4" y="160.9">15</text>
<text x="383" y="158.3">QSPI_CLK</text>
<text x="383.5" y="160.9">QSPI1_DQ0</text>
<text x="63.9" y="167.1">IO_L7N_T1L_N1_QBC_AD13N_A19_65_Y23</text>
<text x="71.3" y="164.6">IO_L8P_T1L_N2_AD5P_A16_65_Y25</text>
<text x="71.3" y="162">IO_L8N_T1L_N3_AD5N_A17_65_Y26</text>
<text x="116.8" y="163.4">Y25</text>
<text x="116.8" y="166">Y23</text>
<text x="130.8" y="163.4">HDMI_R_D8</text>
<text x="130.8" y="166">HDMI_R_D7</text>
<text x="238.7" y="163.4">QSPI_RESET_B</text>
<text x="298" y="166">NC</text>
<text x="304.5" y="163.4">3</text>
<text x="304.5" y="166">4</text>
<text x="306" y="162.1">VCC</text>
<text x="306" y="164.7">RESET_B</text>
<text x="306" y="167.2">NC1</text>
<text x="326.9" y="162.1">DQ0</text>
<text x="326.9" y="164.7">NC7</text>
<text x="326.9" y="167.2">NC6</text>
<text x="331.4" y="163.4">14</text>
<text x="331.4" y="166">13</text>
<text x="336.5" y="166">NC</text>
<text x="339.6" y="163.4">QSPI1_VIO</text>
<text x="63.9" y="169.6">IO_L7P_T1L_N0_QBC_AD13P_A18_65_Y22</text>
<text x="77.2" y="172.2">IO_T0U_N12_VRP_A28_65_W21</text>
<text x="116.8" y="168.5">Y22</text>
<text x="116.8" y="171">W21</text>
<text x="116.8" y="173.6">W20</text>
<text x="129.5" y="171">VRP_65</text>
<text x="130.8" y="168.5">HDMI_R_D6</text>
<text x="130.8" y="173.6">HDMI_R_D5</text>
<text x="237.9" y="173.6">QSPI1_CS_B</text>
<text x="298" y="171">NC</text>
<text x="298" y="168.5">NC</text>
<text x="304.5" y="173.6">7</text>
<text x="304.5" y="168.5">5</text>
<text x="304.5" y="171">6</text>
<text x="306" y="169.8">NC2</text>
<text x="306" y="172.3">NC3</text>
<text x="326.9" y="172.3">NC4</text>
<text x="326.9" y="169.8">NC5</text>
<text x="331.4" y="173.6">10</text>
<text x="331.4" y="171">11</text>
<text x="331.4" y="168.5">12</text>
<text x="336.5" y="168.5">NC</text>
<text x="336.5" y="171">NC</text>
<text x="1.3" y="176.1">B</text>
<text x="69.8" y="179.8">IO_L5N_T0U_N9_AD14N_A23_65_T23</text>
<text x="69.8" y="177.2">IO_L6P_T0U_N10_AD6P_A20_65_W19</text>
<text x="69.8" y="174.7">IO_L6N_T0U_N11_AD6N_A21_65_W20</text>
<text x="116.8" y="176.1">W19</text>
<text x="116.8" y="178.7">T23</text>
<text x="130.8" y="176.1">HDMI_R_D4</text>
<text x="130.8" y="178.7">HDMI_R_D3</text>
<text x="240" y="176.1">QSPI1_DQ1</text>
<text x="304.5" y="176.1">8</text>
<text x="306" y="174.8">S_B</text>
<text x="306" y="177.4">DQ1</text>
<text x="313.6" y="177.4">DQ2_VPP_WP_B</text>
<text x="326.9" y="174.8">VSS</text>
<text x="331.4" y="176.1">9</text>
<text x="383.5" y="176.1">QSPI1_DQ2</text>
<text x="427.9" y="176.1">B</text>
<text x="65.4" y="184.9">IO_L4N_T0U_N7_DBC_AD7N_A25_65_V22</text>
<text x="69.8" y="182.3">IO_L5P_T0U_N8_AD14P_A22_65_T22</text>
<text x="116.8" y="181.2">T22</text>
<text x="116.8" y="183.7">V22</text>
<text x="130.8" y="181.2">HDMI_R_D2</text>
<text x="130.8" y="183.7">HDMI_R_D1</text>
<text x="65.4" y="187.4">IO_L4P_T0U_N6_DBC_AD7P_A24_65_V21</text>
<text x="69.8" y="189.9">IO_L3N_T0L_N5_AD15N_A27_65_U20</text>
<text x="116.8" y="186.3">V21</text>
<text x="116.8" y="188.8">U20</text>
<text x="116.8" y="191.4">T20</text>
<text x="130.8" y="186.3">HDMI_R_D0</text>
<text x="130.8" y="188.8">HDMI_R_DE</text>
<text x="130.8" y="191.4">HDMI_R_SPDIF</text>
<text x="286.7" y="186.3">1</text>
<text x="286.7" y="191.4">2</text>
<text x="294.6" y="191.4">25V</text>
<text x="294.6" y="188.8">0.1UF</text>
<text x="339.3" y="190.1">GND</text>
<text x="19.7" y="192.6">VCC1V8</text>
<text x="68.3" y="195">IO_L2N_T0L_N3_FWE_FCS2_B_65_U22</text>
<text x="69.8" y="192.5">IO_L3P_T0L_N4_AD15P_A26_65_T20</text>
<text x="75.8" y="197.6">IO_L2P_T0L_N2_FOE_B_65_U21</text>
<text x="116.8" y="193.9">U22</text>
<text x="116.8" y="196.4">U21</text>
<text x="130.8" y="196.4">HDMI_R_VSYNC</text>
<text x="130.8" y="193.9">QSPI1_CS_B</text>
<text x="33.6" y="199">P22</text>
<text x="33.6" y="201.5">U23</text>
<text x="40.6" y="202.6">VCCO_65_U23</text>
<text x="40.6" y="200.1">VCCO_65_P22</text>
<text x="72.8" y="202.6">IO_L1P_T0L_N0_DBC_RS0_65_U19</text>
<text x="72.8" y="200.1">IO_L1N_T0L_N1_DBC_RS1_65_V19</text>
<text x="116.8" y="199">V19</text>
<text x="116.8" y="201.5">U19</text>
<text x="130.8" y="201.5">HDMI_SPDIF_OUT</text>
<text x="130.8" y="199">HDMI_R_HSYNC</text>
<text x="287.3" y="201.5">GND</text>
<text x="33.6" y="204">Y24</text>
<text x="40.6" y="205.2">VCCO_65_Y24</text>
<text x="98" y="205.2">VREF_65_V18</text>
<text x="116.8" y="204">V18</text>
<text x="135.9" y="211.3">1</text>
<text x="140.9" y="214.2">DNP</text>
<text x="90.1" y="221.8">SOC_676_1MM_IRON</text>
<text x="135.9" y="218.9">2</text>
<text x="136.2" y="228.2">GND</text>
<text x="1.3" y="245.9">A</text>
<text x="67.3" y="240.9">VRP_65</text>
<text x="80" y="245.6">1</text>
<text x="321.2" y="243.4">TITLE: FPGA Bank 65 HDMI QSPI1 SGMII</text>
<text x="331.4" y="245.9">SCHEM, ROHS COMPLIANT</text>
<text x="400" y="245.9">PCB P/N:</text>
<text x="400" y="243.4">ASSY P/N: 0432019</text>
<text x="414.8" y="245.9">1280924</text>
<text x="85.1" y="248.5">240</text>
<text x="85.1" y="251">1/10W</text>
<text x="331.4" y="248.5">HW-U1-KCU116_REV1_0</text>
<text x="400" y="251">TEST P/N: TSSXXXX</text>
<text x="400" y="248.5">SCH P/N:</text>
<text x="414.8" y="248.5">0381757</text>
<text x="80" y="253.2">2</text>
<text x="85.1" y="253.6">1%</text>
<text x="321.2" y="256.1">DATE: 04/03/2017:14:22</text>
<text x="384.7" y="256.1">VER:</text>
<text x="403.8" y="256.1">1.0</text>
<text x="427.9" y="253.6">A</text>
<text x="321.2" y="261.2">SHEET SIZE: B</text>
<text x="384.7" y="261.2">REV:</text>
<text x="403.8" y="261.2">01</text>
<text x="80.3" y="266.3">GND</text>
<text x="321.2" y="266.3">SHEET</text>
<text x="354.2" y="266.3">OF</text>
<text x="384.7" y="266.3">DRAWN BY:</text>
<text x="403.8" y="270.1">DN</text>
<text x="53.3" y="277.7">4</text>
<text x="161.3" y="277.7">3</text>
<text x="269.2" y="277.7">2</text>
<text x="377.1" y="277.7">1</text>
</g>
<g font-size="2.1">
<text x="307.3" y="77.1">TXS0104E</text>
<text x="306" y="79.7">1</text>
<text x="306" y="82.2">2</text>
<text x="308.5" y="80.7">VCCA</text>
<text x="308.5" y="83.2">A1</text>
<text x="323.8" y="80.7">VCCB</text>
<text x="326.3" y="83.2">B1</text>
<text x="330.1" y="79.7">14</text>
<text x="330.1" y="82.2">13</text>
<text x="306" y="84.8">3</text>
<text x="306" y="87.3">4</text>
<text x="306" y="89.8">5</text>
<text x="308.5" y="85.7">A2</text>
<text x="308.5" y="88.3">A3</text>
<text x="326.3" y="85.7">B2</text>
<text x="326.3" y="88.3">B3</text>
<text x="330.1" y="84.8">12</text>
<text x="330.1" y="87.3">11</text>
<text x="330.1" y="89.8">10</text>
<text x="306" y="94.9">7</text>
<text x="306" y="92.4">6</text>
<text x="308.5" y="90.8">A4</text>
<text x="308.5" y="95.9">GND</text>
<text x="308.5" y="93.3">NC1</text>
<text x="325" y="93.3">NC2</text>
<text x="326.3" y="95.9">OE</text>
<text x="326.3" y="90.8">B4</text>
<text x="330.1" y="92.4">9</text>
<text x="330.1" y="94.9">8</text>
<text x="323.8" y="100">SOIC_14</text>
<text x="317.4" y="180">SO16_50P300X413</text>
</g>
</svg>
